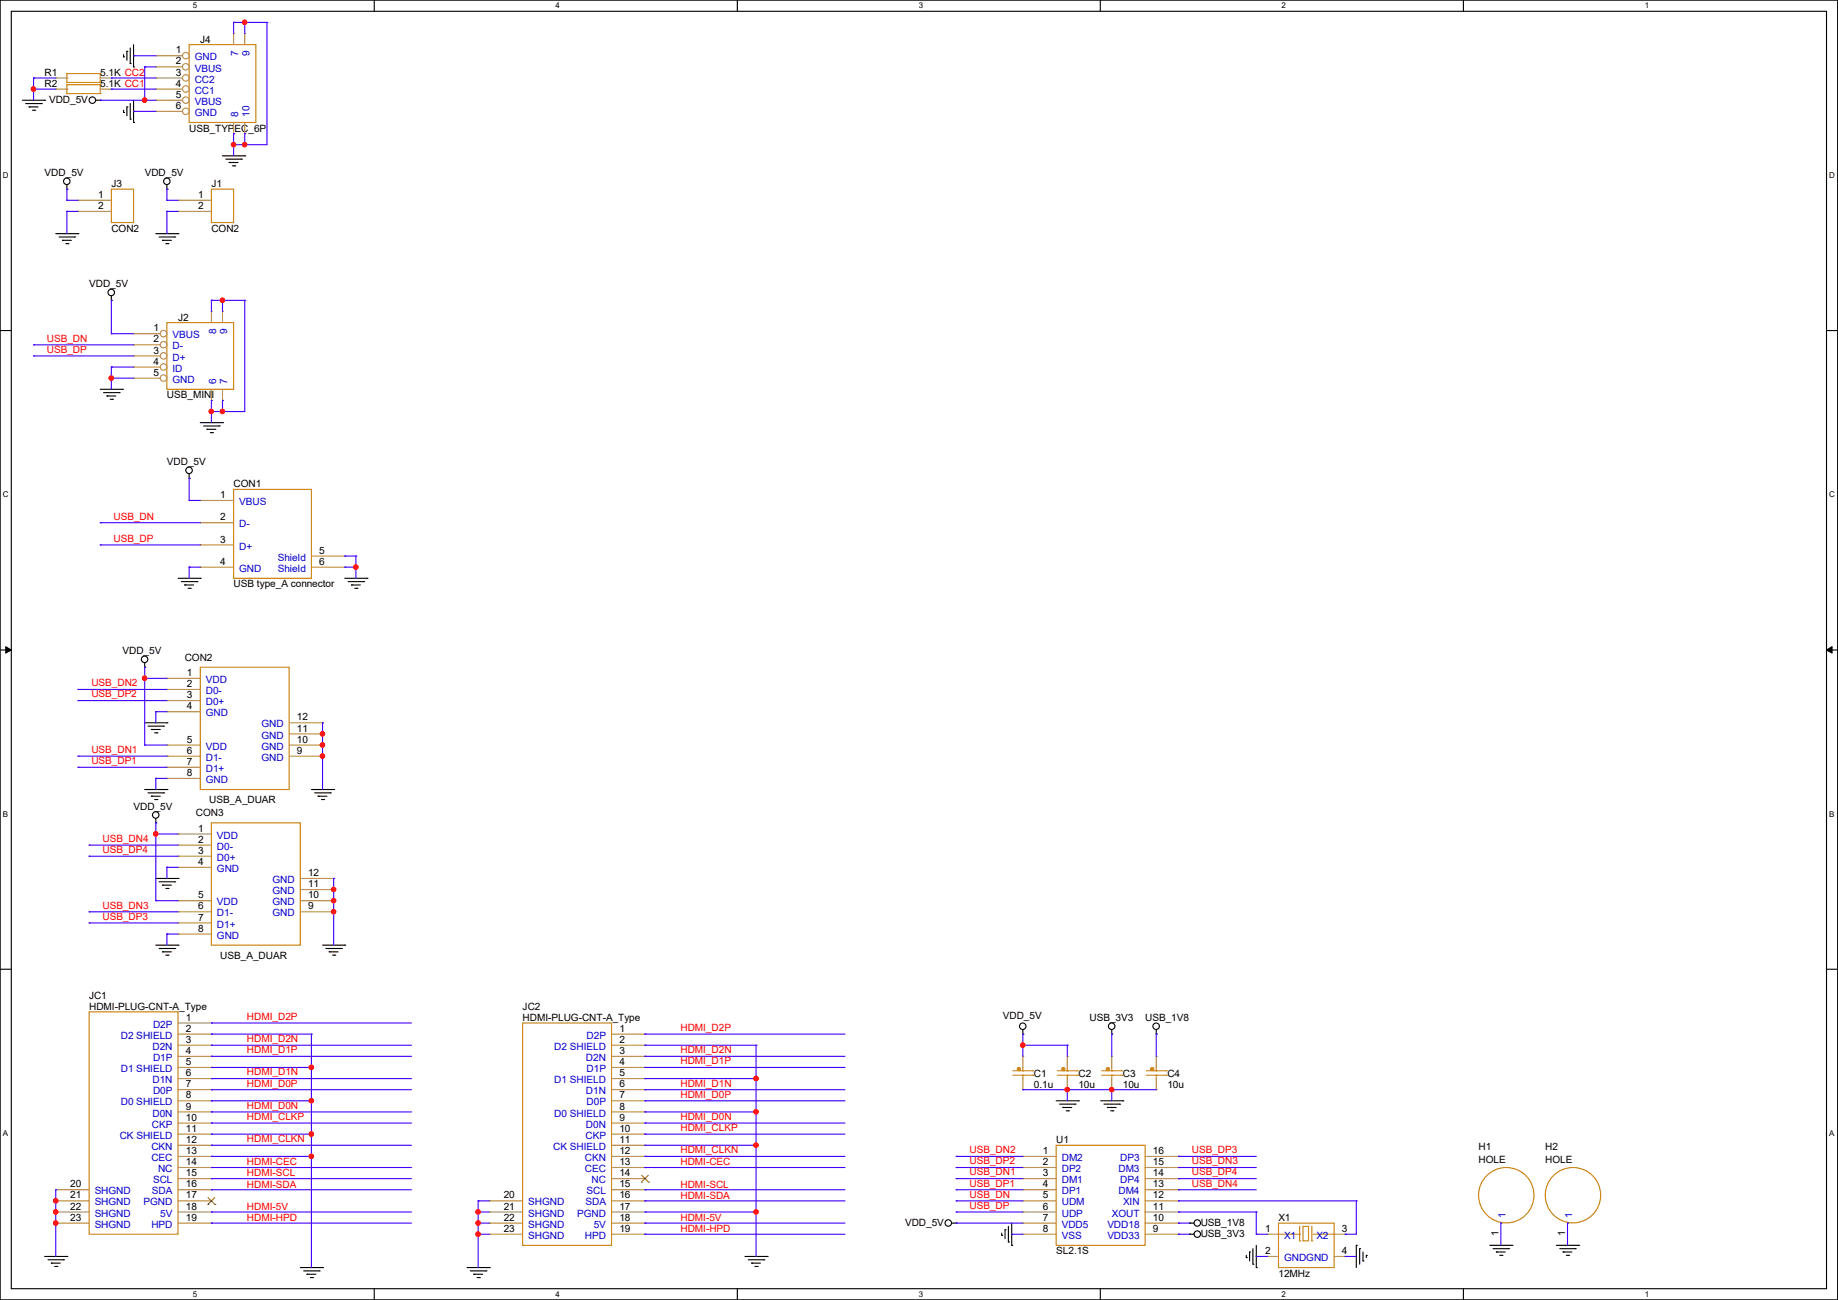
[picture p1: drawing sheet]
<svg xmlns="http://www.w3.org/2000/svg" width="420mm" height="297mm" viewBox="0 0 420 297" stroke-linecap="round" stroke-linejoin="round" font-family="sans-serif">
<path d="M0 0h419.9v297h-419.9zM2.6 2.6h414.8v291.8h-414.8z" fill="none" stroke="#000" stroke-width=".25"/>
<g fill="#fff">
<path d="M44 .3h1v2h-1z"/>
<path d="M44 294.7h1v2h-1z"/>
</g>
<path d="M85.5 0v2.6M85.5 294.4v2.6" fill="none" stroke="#000" stroke-width=".25"/>
<g fill="#fff">
<path d="M127 .3h.9v2h-.9z"/>
<path d="M127 294.7h.9v2h-.9z"/>
</g>
<path d="M168.5 0v2.6M168.5 294.4v2.6" fill="none" stroke="#000" stroke-width=".25"/>
<g fill="#fff">
<path d="M209.9 .3h1v2h-1z"/>
<path d="M209.9 294.7h1v2h-1z"/>
</g>
<path d="M251.4 0v2.6M251.4 294.4v2.6" fill="none" stroke="#000" stroke-width=".25"/>
<g fill="#fff">
<path d="M292.9 .3h.9v2h-.9z"/>
<path d="M292.9 294.7h.9v2h-.9z"/>
</g>
<path d="M334.4 0v2.6M334.4 294.4v2.6" fill="none" stroke="#000" stroke-width=".25"/>
<g fill="#fff">
<path d="M375.8 .3h1v2h-1z"/>
<path d="M375.8 294.7h1v2h-1z"/>
<path d="M.7 39h1.2v2h-1.2z"/>
<path d="M418 39h1.3v2h-1.3z"/>
<path d="M.7 112h1.2v2h-1.2z"/>
<path d="M418 112h1.3v2h-1.3z"/>
</g>
<path d="M0 75.5h2.6M417.4 75.5h2.5" fill="none" stroke="#000" stroke-width=".25"/>
<g fill="#fff">
<path d="M.7 185h1.2v1.9h-1.2z"/>
<path d="M418 185h1.2v1.9h-1.2z"/>
</g>
<path d="M0 148.5h2.6M417.4 148.5h2.5" fill="none" stroke="#000" stroke-width=".25"/>
<path d="M1.3 147.7l1.3 .8-1.3 .7zM417.4 148.5l1.2-.8v1.5z" fill="#000" stroke="#000" stroke-width=".23"/>
<g fill="#fff">
<path d="M.7 257.9h1.2v2h-1.2z"/>
<path d="M418 257.9h1.2v2h-1.2z"/>
</g>
<g fill="none" stroke="#000" stroke-width=".25">
<path d="M28.2 13h.1M28.2 12.5v.5M29 11.7h.1M29 11.7v2.1M29.8 14.5h.1M29.8 11v3.5M30.5 15.3h.1M30.5 10.2v5.1M5.1 22.9h5.1M5.9 23.7h3.5M6.6 24.4h.1M6.6 24.4h2.1"/>
<path d="M7.4 25.2h.5M7.9 25.2h.1M9.4 23.7h.1M10.2 22.9h.1M21.9 22.9h1M22.9 22.9h.1M28.2 25.7h.1M28.2 25.2v.5M29 24.4h.1M29 24.4v2.1M29.8 27.2h.1M29.8 23.7v3.5"/>
<path d="M30.5 28h.1M30.5 22.9v5.1M50.8 35.6h5.1M51.6 36.4h3.6M52.4 37.1h.1M52.4 37.1h2M53.1 37.9h.5M53.6 37.9h.1M55.2 36.4h.1M55.9 35.6h.1M12.7 53.4h5.1M13.5 54.1h3.6"/>
<path d="M14.3 54.9h.1M14.3 54.9h2M15 55.7h.5M15.3 43.2h.1M15.3 42.2v1M15.5 55.7h.1M17.1 54.1h.1M17.8 53.4h.1M35.6 53.4h5.1M36.4 54.1h3.5M37.1 54.9h.1M37.1 54.9h2.1"/>
<path d="M37.9 55.7h.5M38.1 43.2h.1M38.1 42.2v1M38.4 55.7h.1M39.9 54.1h.1M40.7 53.4h.1M25.4 68.6h.1M25.4 67.6v1M22.9 88.9h5.1M23.7 89.7h3.5M24.4 90.5h.1M24.4 90.5h2.1"/>
<path d="M25.2 91.2h.5M25.7 91.2h.1M27.2 89.7h.1M28 88.9h.1M45.8 96.6h5M46.5 97.3h3.6M47.3 98.1h.1M47.3 98.1h2M48 98.8h.6M48.6 98.8h.1M50.1 97.3h.1M50.8 96.6h.1"/>
<path d="M43.2 109.3h.1M43.2 108.2v1.1M40.7 132.1h5.1M41.4 132.9h3.6M42.2 133.6h.1M42.2 133.6h2M43 134.4h.5M43.5 134.4h.1M45 132.9h.1M45.8 132.1h.1M78.8 132.1h5.1M79.5 132.9h3.6"/>
<path d="M80.3 133.6h.1M80.3 133.6h2M81.1 134.4h.5M81.6 134.4h.1M83.1 132.9h.1M83.9 132.1h.1M33.1 152.4h.1M33.1 151.4v1M33.1 165.1h5M33.8 165.9h3.6M34.6 166.7h.1M34.6 166.7h2"/>
<path d="M35.3 167.4h.6M35.9 167.4h.1M37.4 165.9h.1M38.1 165.1h.1M33.1 180.4h5M33.8 181.1h3.6M34.6 181.9h.1M34.6 181.9h2M35.3 182.7h.6M35.6 188h.1M35.6 187v1M35.9 182.7h.1"/>
<path d="M37.4 181.1h.1M38.1 180.4h.1M71.2 180.4h5M71.9 181.1h3.6M72.7 181.9h.1M72.7 181.9h2M73.4 182.7h.6M74 182.7h.1M75.5 181.1h.1M76.2 180.4h.1M35.6 215.9h5.1M35.6 200.7h5.1"/>
<path d="M36.4 216.7h3.5M36.4 201.5h3.5M37.1 217.5h.1M37.1 202.2h.1M37.1 217.5h2.1M37.1 202.2h2.1M37.9 218.2h.5M37.9 203h.5M38.4 218.2h.1M38.4 203h.1M39.9 216.7h.1M39.9 201.5h.1"/>
<path d="M40.7 215.9h.1M40.7 200.7h.1M73.7 215.9h5.1M74.5 216.7h3.5M75.2 217.5h.1M75.2 217.5h2.1M76 218.2h.5M76.5 218.2h.1M78 216.7h.1M78.8 215.9h.1M0 221.4h2.6M233.7 236.3h.1"/>
<path d="M233.7 235.2v1.1M254 236.3h.1M254 235.2v1.1M264.2 236.3h.1M264.2 235.2v1.1M417.4 221.4h2.5M241.3 251.5h5.1M242.1 252.3h3.6M242.9 253h.1M242.9 253h2M243.6 253.8h.5M244.1 253.8h.1"/>
<path d="M245.7 252.3h.1M246.4 251.5h.1M251.5 251.5h5.1M252.3 252.3h3.5M253 253h.1M253 253h2.1M253.8 253.8h.5M254.3 253.8h.1M255.8 252.3h.1M256.6 251.5h.1M217.5 279.4h1M218.5 279.4h.1"/>
<path d="M231.2 279.4v5.1M271.8 279.4h.1M271.8 279.4h1M10.2 287.1h5.1M11 287.8h3.5M11.7 288.6h.1M11.7 288.6h2.1M12.5 289.3h.5M13 289.3h.1M14.5 287.8h.1M15.3 287.1h.1M68.6 289.6h5.1"/>
<path d="M69.4 290.4h3.5M70.1 291.1h.1M70.1 291.1h2.1M70.9 291.9h.5M71.4 291.9h.1M72.9 290.4h.1M73.7 289.6h.1M106.7 289.6h5.1M107.5 290.4h3.5M108.2 291.1h.1M108.2 291.1h2.1M109 291.9h.5"/>
<path d="M109.5 291.9h.1M111 290.4h.1M111.8 289.6h.1M170.2 287.1h5.1M171 287.8h3.5M171.7 288.6h.1M171.7 288.6h2.1M172.5 289.3h.5M173 289.3h.1M174.5 287.8h.1M175.3 287.1h.1M228.9 282.2h.1"/>
<path d="M228.9 281.7v.5M229.7 281h.1M229.7 281v2M230.4 283.8h.1M230.4 280.2v3.6M231.2 284.5h.1M271.8 282h.1M271.8 282h1M284.8 287.3h.1M284.8 286.8v.5M285.5 286h.1M285.5 286v2.1"/>
<path d="M286.3 288.8h.1M286.3 285.3v3.5M287.1 289.6h.1M287.1 284.5v5.1M309.9 284.5h.1M309.9 284.5v5.1M310.7 285.3h.1M310.7 285.3v3.5M311.4 288.1h.1M311.4 286v2.1M312.2 286.8h.1M312.2 286.8v.5"/>
<path d="M340.4 284.5h5.1M341.2 285.3h3.5M341.9 286h.1M341.9 286h2.1M342.7 286.8h.5M343.2 286.8h.1M344.7 285.3h.1M345.5 284.5h.1M355.6 284.5h5.1M356.4 285.3h3.6M357.2 286h.1M357.2 286h2"/>
<path d="M357.9 286.8h.5M358.4 286.8h.1M360 285.3h.1M360.7 284.5h.1"/>
<circle cx="21.1" cy="22.9" r=".74"/>
<circle cx="15.3" cy="41.4" r=".74"/>
<circle cx="38.1" cy="41.4" r=".74"/>
<circle cx="25.4" cy="66.8" r=".74"/>
<circle cx="43.2" cy="107.5" r=".74"/>
<circle cx="33" cy="150.6" r=".74"/>
<circle cx="35.6" cy="186.2" r=".74"/>
<circle cx="233.7" cy="234.5" r=".74"/>
<circle cx="254" cy="234.5" r=".74"/>
<circle cx="264.2" cy="234.5" r=".74"/>
<circle cx="216.7" cy="279.4" r=".74"/>
<circle cx="273.6" cy="279.4" r=".74"/>
<circle cx="273.6" cy="282" r=".74"/>
</g>
<g fill="none" stroke="#cc8006" stroke-width=".25">
<path d="M15.3 16.8h.1M15.3 18.8h.1M15.3 17.8h.1M15.3 16.8v2M15.3 16.8h7.6M15.3 18.8h7.6M22.9 16.8h.1M22.9 18.8h.1M22.9 16.8v2M38.1 73.7h15.3v15.2h-15.3zM53.4 111.8h17.8v20.3h-17.8zM45.8 152.4h20.3v28h-20.3z"/>
<path d="M119.4 233.7h20.3v50.8h-20.3z"/>
</g>
<g fill="none" stroke="#a84" stroke-width=".25">
<path d="M12.7 17.8h.1M12.7 17.8h2.6M22.9 17.8h2.5M25.4 17.8h.1M45.8 114.3h.1M45.8 119.4h.1M45.8 114.3h7.6M45.8 119.4h7.6M45.8 124.5h.1M45.8 129.6h.1M45.8 124.5h7.6M45.8 129.6h7.6"/>
<path d="M71.2 129.6h7.6M71.2 127h7.6M78.8 127h.1M78.8 129.6h.1M38.1 155h.1M38.1 157.5h.1M38.1 155h7.7M38.1 157.5h7.7M38.1 160.1h.1M38.1 162.6h.1M38.1 170.2h.1M38.1 172.8h.1"/>
<path d="M38.1 175.3h.1M38.1 177.8h.1M38.1 160.1h7.7M38.1 162.6h7.7M38.1 170.2h7.7M38.1 172.8h7.7M38.1 175.3h7.7M38.1 177.8h7.7M66.1 170.2h7.6M66.1 172.8h7.6M66.1 167.7h7.6M66.1 165.1h7.6"/>
<path d="M73.7 172.8h.1M73.7 170.2h.1M73.7 167.7h.1M73.7 165.1h.1M139.7 236.3h7.7M139.7 238.8h7.7M147.4 236.3h.1M147.4 238.8h.1M139.7 241.3h7.7M139.7 243.9h7.7M139.7 249h7.7M139.7 246.4h7.7"/>
<path d="M139.7 251.5h7.7M139.7 254h7.7M139.7 256.6h7.7M139.7 259.1h7.7M147.4 241.3h.1M147.4 243.9h.1M147.4 249h.1M147.4 246.4h.1M147.4 251.5h.1M147.4 254h.1M147.4 256.6h.1M147.4 259.1h.1"/>
<path d="M111.8 279.4h.1M111.8 276.9h.1M111.8 274.4h.1M111.8 274.4h7.6M111.8 276.9h7.6M111.8 279.4h7.6M139.7 261.7h7.7M139.7 264.2h7.7M139.7 266.7h7.7M139.7 269.3h7.7M139.7 271.8h7.7M139.7 274.4h7.7"/>
<path d="M139.7 276.9h7.7M139.7 279.4h7.7M147.4 261.7h.1M147.4 264.2h.1M147.4 266.7h.1M147.4 269.3h.1M147.4 271.8h.1M147.4 274.4h.1M147.4 276.9h.1M147.4 279.4h.1M111.8 282h.1M111.8 282h7.6"/>
<path d="M139.7 282h7.7M147.4 282h.1"/>
</g>
<path d="M146.6 270.1h.1M146.6 268.5l1.6 1.6M148.1 268.5l-1.5 1.6M148.2 270.1h.1" fill="none" stroke="#804000" stroke-width=".23"/>
<circle cx="37.4" cy="76.2" r=".74" fill="#fff" stroke="#a84" stroke-width=".25"/>
<path d="M30.5 76.2h.1M30.5 76.2h6.1" fill="none" stroke="#a84" stroke-width=".25"/>
<circle cx="37.4" cy="78.8" r=".74" fill="#fff" stroke="#a84" stroke-width=".25"/>
<path d="M30.5 78.8h.1M30.5 78.8h6.1" fill="none" stroke="#a84" stroke-width=".25"/>
<circle cx="37.4" cy="81.3" r=".74" fill="#fff" stroke="#a84" stroke-width=".25"/>
<path d="M30.5 81.3h.1M30.5 81.3h6.1" fill="none" stroke="#a84" stroke-width=".25"/>
<circle cx="37.4" cy="83.8" r=".74" fill="#fff" stroke="#a84" stroke-width=".25"/>
<path d="M50.8 71.2h.1M50.8 71.2v2.5M30.5 83.9h.1M30.5 83.9h6.1M50.8 91.5h.1M50.8 88.9v2.6" fill="none" stroke="#a84" stroke-width=".25"/>
<circle cx="37.4" cy="86.4" r=".74" fill="#fff" stroke="#a84" stroke-width=".25"/>
<g fill="none" stroke="#a84" stroke-width=".25">
<path d="M12.7 20.4h.1M12.7 20.4h2.6M22.9 20.4h2.5M25.4 20.4h.1M48.3 71.2h.1M48.3 71.2v2.5M30.5 86.4h.1M30.5 86.4h6.1M48.3 91.5h.1M48.3 88.9v2.6M254 241.3h.1M254 249h.1"/>
<path d="M254 241.3v2.6M254 246.4v2.6M264.2 241.3h.1M264.2 249h.1M264.2 241.3v2.6M264.2 246.4v2.6"/>
</g>
<g fill="none" stroke="#cc8006" stroke-width=".25">
<path d="M15.3 19.3h.1M15.3 19.3v2.1M15.3 19.3h7.6M22.9 19.3h.1M22.9 19.3v2.1M43.2 10.2h15.3v17.8h-15.3zM15.3 21.4h.1M15.3 20.4h.1M15.3 21.4h7.6M22.9 21.4h.1M251.8 245.7h4.5M251.8 244.6h4.5"/>
<path d="M254 245.7h.1M254 244.6h.1M254 243.9v.7M254 245.7v.7M256.3 245.7h.1M256.3 244.6h.1M261.9 245.7h4.6M261.9 244.6h4.6M264.2 245.7h.1M264.2 244.6h.1M264.2 243.9v.7M264.2 245.7v.7"/>
<path d="M266.5 245.7h.1M266.5 244.6h.1"/>
</g>
<g fill="#cc8006" stroke="#cc8006" stroke-width=".25">
<circle cx="263.3" cy="244.2" r=".36"/>
<circle cx="253.1" cy="244.2" r=".36"/>
</g>
<circle cx="42.4" cy="12.7" r=".74" fill="#fff" stroke="#a84" stroke-width=".25"/>
<path d="M35.6 12.7h.1M35.6 12.7h6.1" fill="none" stroke="#a84" stroke-width=".25"/>
<circle cx="42.4" cy="15.3" r=".74" fill="#fff" stroke="#a84" stroke-width=".25"/>
<path d="M35.6 15.3h.1M35.6 15.3h6.1" fill="none" stroke="#a84" stroke-width=".25"/>
<circle cx="42.4" cy="17.8" r=".74" fill="#fff" stroke="#a84" stroke-width=".25"/>
<path d="M35.6 17.8h.1M35.6 17.8h6.1" fill="none" stroke="#a84" stroke-width=".25"/>
<circle cx="42.4" cy="20.3" r=".74" fill="#fff" stroke="#a84" stroke-width=".25"/>
<path d="M55.9 7.7h.1M55.9 7.7v2.5M35.6 20.4h.1M35.6 20.4h6.1M55.9 30.5h.1M55.9 28v2.5" fill="none" stroke="#a84" stroke-width=".25"/>
<circle cx="42.4" cy="22.9" r=".74" fill="#fff" stroke="#a84" stroke-width=".25"/>
<path d="M53.4 7.7h.1M53.4 7.7v2.5M35.6 22.9h.1M35.6 22.9h6.1M53.4 30.5h.1M53.4 28v2.5" fill="none" stroke="#a84" stroke-width=".25"/>
<circle cx="42.4" cy="25.4" r=".74" fill="#fff" stroke="#a84" stroke-width=".25"/>
<g fill="none" stroke="#a84" stroke-width=".25">
<path d="M35.6 25.4h.1M35.6 25.4h6.1M17.8 45.8h.1M17.8 48.3h.1M17.8 45.8h7.6M17.8 48.3h7.6M40.7 45.8h.1M40.7 48.3h.1M40.7 45.8h7.6M40.7 48.3h7.6M40.7 190.5h.1M40.7 193.1h.1"/>
<path d="M40.7 195.6h.1M40.7 198.2h.1M40.7 190.5h7.6M40.7 193.1h7.6M40.7 195.6h7.6M40.7 198.2h7.6M40.7 205.8h.1M40.7 208.3h.1M40.7 210.9h.1M40.7 213.4h.1M40.7 205.8h7.6M40.7 208.3h7.6"/>
<path d="M40.7 210.9h7.6M40.7 213.4h7.6M68.6 205.8h7.6M68.6 208.3h7.6M68.6 203.2h7.6M68.6 200.7h7.6M76.2 208.3h.1M76.2 205.8h.1M76.2 203.2h.1M76.2 200.7h.1M40.7 233.7h7.6M40.7 238.8h7.6"/>
<path d="M40.7 236.3h7.6M48.3 233.7h.1M48.3 238.8h.1M48.3 236.3h.1M40.7 241.3h7.6M40.7 246.4h7.6M40.7 243.9h7.6M40.7 249h7.6M40.7 251.5h7.6M40.7 254h7.6M40.7 256.6h7.6M40.7 259.1h7.6"/>
<path d="M48.3 241.3h.1M48.3 246.4h.1M48.3 243.9h.1M48.3 249h.1M48.3 251.5h.1M48.3 254h.1M48.3 256.6h.1M48.3 259.1h.1M233.7 241.3h.1M233.7 249h.1M233.7 241.3v2.6M233.7 246.4v2.6"/>
<path d="M243.9 241.3h.1M243.9 249h.1M243.9 241.3v2.6M243.9 246.4v2.6M12.7 279.4h.1M12.7 276.9h.1M12.7 274.4h.1M12.7 271.8h.1M12.7 271.8h7.7M12.7 274.4h7.7M12.7 276.9h7.7M12.7 279.4h7.7"/>
<path d="M40.7 264.2h7.6M40.7 266.7h7.6M40.7 269.3h7.6M40.7 271.8h7.6M40.7 274.4h7.6M40.7 276.9h7.6M40.7 279.4h7.6M40.7 261.7h7.6M48.3 261.7h.1M48.3 264.2h.1M48.3 266.7h.1M48.3 269.3h.1"/>
<path d="M48.3 271.8h.1M48.3 274.4h.1M48.3 276.9h.1M48.3 279.4h.1M233.7 264.2h.1M233.7 266.7h.1M233.7 269.3h.1M233.7 271.8h.1M233.7 274.4h.1M233.7 276.9h.1M233.7 279.4h.1M233.7 264.2h7.6"/>
<path d="M233.7 266.7h7.6M233.7 269.3h7.6M233.7 271.8h7.6M233.7 274.4h7.6M233.7 276.9h7.6M233.7 279.4h7.6M261.7 264.2h7.6M261.7 266.7h7.6M261.7 269.3h7.6M261.7 271.8h7.6M261.7 274.4h7.6M261.7 276.9h7.6"/>
<path d="M261.7 279.4h7.6M269.3 279.4h.1M269.3 276.9h.1M269.3 274.4h.1M269.3 271.8h.1M269.3 269.3h.1M269.3 266.7h.1M269.3 264.2h.1M342.9 279.4h.1M358.2 279.4h.1M233.7 282h.1M233.7 282h7.6"/>
<path d="M261.7 282h7.6M269.3 282h.1M289.6 287.1h.1M289.6 282h.1M289.6 282h2.5M289.6 287.1h2.5M304.8 282h2.6M304.8 287.1h2.6M307.4 282h.1M307.4 287.1h.1"/>
</g>
<g fill="none" stroke="#cc8006" stroke-width=".25">
<path d="M25.4 43.2h5.1v7.6h-5.1zM48.3 43.2h5.1v7.6h-5.1zM48.3 188h20.3v27.9h-20.3zM20.4 231.2h20.3v50.8h-20.3zM231.4 245.7h4.6M231.4 244.6h4.6M233.7 245.7h.1M233.7 244.6h.1M233.7 243.9v.7M233.7 245.7v.7M236 245.7h.1M236 244.6h.1"/>
<path d="M241.6 245.7h4.6M241.6 244.6h4.6M243.9 245.7h.1M243.9 244.6h.1M243.9 243.9v.7M243.9 245.7v.7M246.2 245.7h.1M246.2 244.6h.1M241.3 261.7h20.4v22.8h-20.4zM292.1 279.4h12.7v10.2h-12.7zM292.1 282h4.9M297 283.5h.1"/>
<path d="M297 282h.1M297 280.2v3.3M297.7 280.2h1.3v3.3h-1.3zM299.8 283.5h.1M299.8 280.2v3.3M300 282h4.8M304.8 282h.1"/>
<circle cx="344.2" cy="273.1" r="6.3"/>
<circle cx="359.4" cy="273.1" r="6.3"/>
</g>
<g fill="#cc8006" stroke="#cc8006" stroke-width=".25">
<circle cx="243" cy="244.2" r=".36"/>
<circle cx="232.8" cy="244.2" r=".36"/>
</g>
<path d="M47.5 275.2h.1M47.5 273.6l1.6 1.6M49.1 273.6l-1.6 1.6M49.1 275.2h.1" fill="none" stroke="#804000" stroke-width=".23"/>
<g fill="none" stroke="#4200ff" stroke-width=".25">
<path d="M7.7 17.8h.1M7.7 17.8h5M7.7 17.8v5.1M25.4 17.8h.1M25.4 17.8h10.2M30.5 12.7h.1M30.5 12.7h5.1M33.1 15.3h.1M33.1 15.3h2.5M33.1 15.3v7.6M53.4 5.1h.1M53.4 5.1v2.6"/>
<path d="M53.4 5.1h7.6M55.9 5.1h.1M55.9 5.1v2.6M61 5.1h.1M61 5.1v28h-7.6M7.7 20.4h.1M7.7 20.4h5M22.9 22.9h.1M22.9 22.9h12.7M25.4 20.4h.1M25.4 20.4h10.2M30.5 25.4h.1"/>
<path d="M30.5 25.4h5.1M33.1 22.9h.1M53.4 30.5h.1M53.4 33.1h.1M53.4 30.5v5.1M55.9 30.5h.1M55.9 33.1h.1M55.9 30.5v2.6M15.3 43.2h.1M15.3 45.8h.1M15.3 48.3h.1M15.3 43.2v2.6"/>
<path d="M15.3 48.3v5.1M15.3 45.8h2.5M15.3 48.3h2.5M38.1 43.2h.1M38.1 45.8h.1M38.1 48.3h.1M38.1 45.8h2.6M38.1 48.3h2.6M38.1 43.2v2.6M38.1 48.3v5.1M7.7 78.8h.1M7.7 78.8h22.8"/>
<path d="M25.4 68.6h.1M25.4 76.2h.1M25.4 68.6v7.6M25.4 76.2h5.1M48.3 68.6h.1M48.3 68.6v2.6M48.3 68.6h7.6M50.8 68.6h.1M50.8 68.6v2.6M55.9 68.6h.1M55.9 68.6v25.4h-7.6M7.7 81.3h.1"/>
<path d="M7.7 81.3h22.8M25.4 86.4h.1M25.4 83.9h.1M25.4 83.9v5M25.4 86.4h5.1M25.4 83.9h5.1M48.3 91.5h.1M48.3 94h.1M48.3 91.5v5.1M50.8 91.5h.1M50.8 94h.1M50.8 91.5v2.5"/>
<path d="M22.9 119.4h.1M22.9 119.4h22.9M43.2 109.3h.1M43.2 114.3h.1M43.2 109.3v5M43.2 114.3h2.6M22.9 124.5h.1M22.9 124.5h22.9M43.2 129.6h.1M43.2 129.6v2.5M43.2 129.6h2.6M78.8 127h.1"/>
<path d="M78.8 129.6h.1M78.8 129.6h2.5M78.8 127h2.5M81.3 127h.1M81.3 129.6h.1M81.3 127v5.1M17.8 157.5h.1M17.8 157.5h20.3M33.1 152.4h.1M33.1 155h.1M33.1 152.4v17.8M33.1 155h5"/>
<path d="M17.8 160.1h.1M17.8 172.8h.1M17.8 175.3h.1M17.8 160.1h20.3M17.8 172.8h20.3M17.8 175.3h20.3M33.1 170.2h.1M33.1 170.2h5M35.6 162.6h.1M35.6 177.8h.1M35.6 162.6v2.5M35.6 177.8v2.6"/>
<path d="M35.6 162.6h2.5M35.6 177.8h2.5M73.7 165.1h.1M73.7 167.7h.1M73.7 170.2h.1M73.7 172.8h.1M73.7 165.1v15.3M20.4 193.1h.1M20.4 195.6h.1M20.4 193.1h20.3M20.4 195.6h20.3M35.6 188h.1"/>
<path d="M35.6 190.5h.1M35.6 188v17.8M35.6 190.5h5.1M38.1 198.2h.1M38.1 198.2v2.5M38.1 198.2h2.6M20.4 208.3h.1M20.4 210.9h.1M20.4 208.3h20.3M20.4 210.9h20.3M35.6 205.8h.1M35.6 205.8h5.1"/>
<path d="M38.1 213.4h.1M38.1 213.4v2.5M38.1 213.4h2.6M76.2 200.7h.1M76.2 203.2h.1M76.2 205.8h.1M76.2 208.3h.1M76.2 200.7v15.2M48.3 233.7h.1M48.3 236.3h.1M48.3 238.8h.1M48.3 233.7h45.7"/>
<path d="M48.3 236.3h22.9M48.3 238.8h45.7M71.2 236.3h.1M71.2 236.3v53.3M147.4 238.8h.1M147.4 236.3h.1M147.4 236.3h45.7M147.4 238.8h25.4M172.8 238.8h.1M172.8 238.8v48.3M233.7 236.3h.1M233.7 238.8h.1"/>
<path d="M233.7 238.8h10.2M233.7 236.3v5M243.9 238.8h.1M243.9 238.8v2.5M254 236.3h.1M254 236.3v5M264.2 236.3h.1M264.2 236.3v5M48.3 241.3h.1M48.3 243.9h.1M48.3 246.4h.1M48.3 249h.1"/>
<path d="M48.3 251.5h.1M48.3 254h.1M48.3 256.6h.1M48.3 259.1h.1M48.3 241.3h45.7M48.3 243.9h22.9M48.3 246.4h45.7M48.3 249h45.7M48.3 251.5h22.9M48.3 254h45.7M48.3 256.6h45.7M48.3 259.1h22.9"/>
<path d="M71.2 243.9h.1M71.2 251.5h.1M71.2 259.1h.1M147.4 246.4h.1M147.4 254h.1M147.4 241.3h.1M147.4 243.9h.1M147.4 249h.1M147.4 251.5h.1M147.4 256.6h.1M147.4 259.1h.1M147.4 241.3h45.7"/>
<path d="M147.4 243.9h45.7M147.4 246.4h25.4M147.4 249h45.7M147.4 251.5h45.7M147.4 254h25.4M147.4 256.6h45.7M147.4 259.1h45.7M172.8 246.4h.1M172.8 254h.1M233.7 249h.1M233.7 249h30.5M243.9 249h.1"/>
<path d="M243.9 249v2.5M254 249h.1M254 249v2.5M12.7 271.8h.1M12.7 274.4h.1M12.7 276.9h.1M12.7 279.4h.1M12.7 271.8v15.3M48.3 261.7h.1M48.3 269.3h.1M48.3 271.8h.1M48.3 276.9h.1"/>
<path d="M48.3 279.4h.1M48.3 266.7h.1M48.3 264.2h.1M48.3 261.7h45.7M48.3 269.3h45.7M48.3 271.8h45.7M48.3 276.9h45.7M48.3 279.4h45.7M48.3 266.7h45.7M48.3 264.2h22.9M71.2 264.2h.1M109.3 274.4h.1"/>
<path d="M109.3 276.9h.1M109.3 279.4h.1M109.3 276.9h2.5M109.3 279.4h2.5M109.3 274.4v15.2M109.3 274.4h2.5M147.4 261.7h.1M147.4 276.9h.1M147.4 264.2h.1M147.4 266.7h.1M147.4 271.8h.1M147.4 274.4h.1"/>
<path d="M147.4 279.4h.1M147.4 261.7h25.4M147.4 271.8h45.7M147.4 276.9h25.4M147.4 279.4h45.7M147.4 266.7h45.7M147.4 264.2h45.7M147.4 274.4h45.7M172.8 261.7h.1M172.8 276.9h.1M218.5 264.2h.1M218.5 266.7h.1"/>
<path d="M218.5 269.3h.1M218.5 271.8h.1M218.5 274.4h.1M218.5 276.9h.1M218.5 279.4h.1M218.5 269.3h15.2M218.5 271.8h15.2M218.5 276.9h15.2M218.5 279.4h15.2M218.5 266.7h15.2M218.5 264.2h15.2M218.5 274.4h15.2"/>
<path d="M269.3 274.4h.1M269.3 276.9h.1M269.3 279.4h.1M269.3 269.3h.1M269.3 271.8h.1M269.3 264.2h.1M269.3 266.7h.1M269.3 269.3h17.8M269.3 271.8h17.8M269.3 276.9h17.8M269.3 279.4h2.5M269.3 266.7h17.8"/>
<path d="M269.3 264.2h17.8M269.3 274.4h40.6M287.1 276.9h.1M287.1 276.9v5.1M309.9 274.4h.1M309.9 274.4v7.6h-2.5M342.9 279.4h.1M342.9 279.4v5.1M358.2 279.4h.1M358.2 279.4v5.1M109.3 282h.1M109.3 282h2.5"/>
<path d="M147.4 282h.1M147.4 282h45.7M231.2 282h.1M231.2 282h2.5M269.3 282h.1M269.3 282h2.5M287.1 282h.1M287.1 287.1h.1M287.1 282h2.5M287.1 287.1h2.5M307.4 282h.1M307.4 287.1h.1"/>
<path d="M307.4 287.1h2.5"/>
</g>
<g fill="#f00" stroke="#f00" stroke-width=".25">
<circle cx="12.7" cy="274.3" r=".49"/>
<circle cx="12.7" cy="276.9" r=".49"/>
<circle cx="12.7" cy="279.4" r=".49"/>
<circle cx="71.1" cy="243.9" r=".49"/>
<circle cx="71.1" cy="251.5" r=".49"/>
<circle cx="71.1" cy="259.1" r=".49"/>
<circle cx="71.1" cy="264.2" r=".49"/>
<circle cx="48.3" cy="94" r=".49"/>
<circle cx="50.8" cy="94" r=".49"/>
<circle cx="50.8" cy="68.6" r=".49"/>
<circle cx="25.4" cy="86.4" r=".49"/>
<circle cx="81.3" cy="129.6" r=".49"/>
<circle cx="76.2" cy="203.2" r=".49"/>
<circle cx="76.2" cy="208.3" r=".49"/>
<circle cx="76.2" cy="205.8" r=".49"/>
<circle cx="35.6" cy="190.5" r=".49"/>
<circle cx="172.7" cy="246.4" r=".49"/>
<circle cx="172.7" cy="254" r=".49"/>
<circle cx="172.7" cy="276.9" r=".49"/>
<circle cx="172.7" cy="261.6" r=".49"/>
<circle cx="109.2" cy="276.9" r=".49"/>
<circle cx="109.2" cy="282" r=".49"/>
<circle cx="109.2" cy="279.4" r=".49"/>
<circle cx="33" cy="22.9" r=".49"/>
<circle cx="7.6" cy="20.3" r=".49"/>
<circle cx="55.9" cy="5.1" r=".49"/>
<circle cx="55.9" cy="33" r=".49"/>
<circle cx="53.4" cy="33" r=".49"/>
<circle cx="233.7" cy="238.8" r=".49"/>
<circle cx="243.9" cy="248.9" r=".49"/>
<circle cx="254" cy="248.9" r=".49"/>
<circle cx="33" cy="155" r=".49"/>
<circle cx="73.7" cy="170.2" r=".49"/>
<circle cx="73.7" cy="167.7" r=".49"/>
<circle cx="73.7" cy="172.7" r=".49"/>
</g>
<g font-size="2.3">
<text x="45.8" y="9.7">J4</text>
<text x="10.2" y="17.4">R1</text>
<text x="22.9" y="17.4">5.1K CC2</text>
<text x="40.2" y="12.2">1</text>
<text x="40.2" y="14.7">2</text>
<text x="40.2" y="17.3">3</text>
<text x="10.2" y="19.9">R2</text>
<text x="11.2" y="23.5">VDD_5V</text>
<text x="22.9" y="19.9">5.1K CC1</text>
<text x="40.2" y="19.8">4</text>
<text x="40.2" y="22.4">5</text>
<text x="40.2" y="24.9">6</text>
<text x="43.2" y="30.1">USB_TYPEC_6P</text>
<text x="10.2" y="40.2">VDD_5V</text>
<text x="33.1" y="40.2">VDD_5V</text>
<text x="22.4" y="45.2">1</text>
<text x="22.4" y="47.8">2</text>
<text x="25.4" y="42.8">J3</text>
<text x="45.3" y="45.2">1</text>
<text x="45.3" y="47.8">2</text>
<text x="48.3" y="42.8">J1</text>
<text x="25.4" y="52.9">CON2</text>
<text x="48.3" y="52.9">CON2</text>
<text x="20.4" y="65.6">VDD_5V</text>
<text x="35.1" y="75.7">1</text>
<text x="40.7" y="73.2">J2</text>
<text x="35.1" y="78.2">2</text>
<text x="35.1" y="80.8">3</text>
<text x="35.1" y="83.3">4</text>
<text x="35.1" y="85.9">5</text>
<text x="38.1" y="91">USB_MINI</text>
<text x="38.1" y="106.3">VDD_5V</text>
<text x="50.3" y="113.8">1</text>
<text x="53.4" y="111.3">CON1</text>
<text x="50.3" y="118.9">2</text>
<text x="50.3" y="124">3</text>
<text x="50.3" y="129">4</text>
<text x="72.9" y="126.5">5</text>
<text x="72.9" y="129">6</text>
<text x="53.4" y="134.2">USB type_A connector</text>
<text x="28" y="149.4">VDD_5V</text>
<text x="42.2" y="151">CON2</text>
<text x="42.7" y="154.4">1</text>
<text x="42.7" y="157">2</text>
<text x="42.7" y="159.5">3</text>
<text x="42.7" y="162.1">4</text>
<text x="67.9" y="167.1">11</text>
<text x="67.9" y="164.6">12</text>
<text x="42.7" y="169.7">5</text>
<text x="42.7" y="172.2">6</text>
<text x="67.9" y="172.2">9</text>
<text x="67.9" y="169.7">10</text>
<text x="42.7" y="174.8">7</text>
<text x="42.7" y="177.3">8</text>
<text x="30.5" y="185">VDD_5V</text>
<text x="47.8" y="183.5">USB_A_DUAR</text>
<text x="44.7" y="186.5">CON3</text>
<text x="45.3" y="190">1</text>
<text x="45.3" y="192.5">2</text>
<text x="45.3" y="195.1">3</text>
<text x="45.3" y="197.6">4</text>
<text x="70.4" y="202.7">11</text>
<text x="70.4" y="200.2">12</text>
<text x="45.3" y="205.2">5</text>
<text x="45.3" y="207.8">6</text>
<text x="70.4" y="207.8">9</text>
<text x="70.4" y="205.2">10</text>
<text x="45.3" y="210.3">7</text>
<text x="45.3" y="212.9">8</text>
<text x="50.3" y="219">USB_A_DUAR</text>
<text x="20.4" y="228.2">JC1</text>
<text x="20.4" y="230.7">HDMI-PLUG-CNT-A_Type</text>
<text x="42.5" y="233.2">1</text>
<text x="119.4" y="230.7">JC2</text>
<text x="119.4" y="233.3">HDMI-PLUG-CNT-A_Type</text>
<text x="229.2" y="232.7">VDD_5V</text>
<text x="249" y="233.3">USB_3V3</text>
<text x="261.7" y="233.3">USB_1V8</text>
<text x="42.5" y="238.3">3</text>
<text x="42.5" y="235.7">2</text>
<text x="141.5" y="235.7">1</text>
<text x="141.5" y="238.3">2</text>
<text x="42.5" y="240.8">4</text>
<text x="42.5" y="245.9">6</text>
<text x="42.5" y="243.3">5</text>
<text x="141.5" y="240.8">3</text>
<text x="141.5" y="243.3">4</text>
<text x="141.5" y="245.9">5</text>
<text x="236.3" y="246">C1</text>
<text x="246.4" y="246">C2</text>
<text x="256.6" y="246">C3</text>
<text x="266.7" y="246">C4</text>
<text x="42.5" y="248.4">7</text>
<text x="42.5" y="251">8</text>
<text x="141.5" y="248.4">6</text>
<text x="141.5" y="251">7</text>
<text x="236.3" y="248.5">0.1u</text>
<text x="246.4" y="248.5">10u</text>
<text x="256.6" y="248.5">10u</text>
<text x="266.7" y="248.5">10u</text>
<text x="42.5" y="253.5">9</text>
<text x="42.5" y="256">10</text>
<text x="141.5" y="253.5">8</text>
<text x="141.5" y="256">9</text>
<text x="42.5" y="258.6">11</text>
<text x="42.5" y="261.1">12</text>
<text x="42.5" y="263.7">13</text>
<text x="141.5" y="258.6">10</text>
<text x="141.5" y="261.1">11</text>
<text x="141.5" y="263.7">12</text>
<text x="238.3" y="263.7">1</text>
<text x="241.3" y="261.2">U1</text>
<text x="263.4" y="263.7">16</text>
<text x="337.9" y="262.7">H1</text>
<text x="353.1" y="262.7">H2</text>
<text x="42.5" y="266.2">14</text>
<text x="42.5" y="268.7">15</text>
<text x="141.5" y="266.2">13</text>
<text x="141.5" y="268.7">14</text>
<text x="238.3" y="266.2">2</text>
<text x="238.3" y="268.7">3</text>
<text x="263.4" y="268.7">14</text>
<text x="263.4" y="266.2">15</text>
<text x="337.9" y="265.8">HOLE</text>
<text x="353.1" y="265.8">HOLE</text>
<text x="16" y="273.8">21</text>
<text x="16" y="271.3">20</text>
<text x="42.5" y="271.3">16</text>
<text x="42.5" y="273.8">17</text>
<text x="115.1" y="273.8">20</text>
<text x="141.5" y="271.3">15</text>
<text x="141.5" y="273.8">16</text>
<text x="238.3" y="271.3">4</text>
<text x="238.3" y="273.8">5</text>
<text x="263.4" y="273.8">12</text>
<text x="263.4" y="271.3">13</text>
<text x="16" y="278.9">23</text>
<text x="16" y="276.3">22</text>
<text x="42.5" y="276.3">18</text>
<text x="42.5" y="278.9">19</text>
<text x="115.1" y="281.4">23</text>
<text x="115.1" y="278.9">22</text>
<text x="115.1" y="276.3">21</text>
<text x="141.5" y="276.3">17</text>
<text x="141.5" y="278.9">18</text>
<text x="141.5" y="281.4">19</text>
<text x="206.8" y="280">VDD_5V</text>
<text x="238.3" y="276.3">6</text>
<text x="238.3" y="278.9">7</text>
<text x="238.3" y="281.4">8</text>
<text x="263.4" y="281.4">9</text>
<text x="263.4" y="278.9">10</text>
<text x="263.4" y="276.3">11</text>
<text x="274.4" y="280">USB_1V8</text>
<text x="289.1" y="281.4">1</text>
<text x="292.1" y="279">X1</text>
<text x="306.6" y="281.4">3</text>
<text x="241.3" y="286.6">SL2.1S</text>
<text x="274.4" y="282.5">USB_3V3</text>
<text x="289.1" y="286.5">2</text>
<text x="306.6" y="286.5">4</text>
<text x="342.4" y="282.5" transform="rotate(-90 342.4 282.5)">1</text>
<text x="357.6" y="282.5" transform="rotate(-90 357.6 282.5)">1</text>
<text x="292.1" y="291.7">12MHz</text>
</g>
<g font-size="2.3" fill="#00c">
<text x="44.5" y="13.8">GND</text>
<text x="44.5" y="16.3">VBUS</text>
<text x="54.4" y="12.7" transform="rotate(-90 54.4 12.7)">7</text>
<text x="57" y="12.7" transform="rotate(-90 57 12.7)">9</text>
<text x="44.5" y="18.9">CC2</text>
<text x="44.5" y="21.4">CC1</text>
<text x="44.5" y="24">VBUS</text>
<text x="44.5" y="26.5">GND</text>
<text x="54.4" y="26.7" transform="rotate(-90 54.4 26.7)">8</text>
<text x="57" y="26.7" transform="rotate(-90 57 26.7)">10</text>
<text x="39.4" y="77.3">VBUS</text>
<text x="49.4" y="76.2" transform="rotate(-90 49.4 76.2)">8</text>
<text x="51.9" y="76.2" transform="rotate(-90 51.9 76.2)">9</text>
<text x="39.4" y="79.8">D-</text>
<text x="39.4" y="82.4">D+</text>
<text x="39.4" y="84.9">ID</text>
<text x="39.4" y="87.5">GND</text>
<text x="49.4" y="87.7" transform="rotate(-90 49.4 87.7)">6</text>
<text x="51.9" y="87.7" transform="rotate(-90 51.9 87.7)">7</text>
<text x="54.7" y="115.4">VBUS</text>
<text x="54.7" y="120.5">D-</text>
<text x="54.7" y="125.6">D+</text>
<text x="54.7" y="130.6">GND</text>
<text x="63.5" y="128.1">Shield</text>
<text x="63.5" y="130.6">Shield</text>
<text x="47" y="156">VDD</text>
<text x="47" y="158.6">D0-</text>
<text x="47" y="161.1">D0+</text>
<text x="47" y="163.7">GND</text>
<text x="59.7" y="166.2">GND</text>
<text x="47" y="171.3">VDD</text>
<text x="47" y="173.8">D1-</text>
<text x="59.7" y="173.8">GND</text>
<text x="59.7" y="171.3">GND</text>
<text x="59.7" y="168.7">GND</text>
<text x="47" y="176.4">D1+</text>
<text x="47" y="178.9">GND</text>
<text x="49.6" y="191.6">VDD</text>
<text x="49.6" y="194.1">D0-</text>
<text x="49.6" y="196.7">D0+</text>
<text x="49.6" y="199.2">GND</text>
<text x="62.3" y="201.8">GND</text>
<text x="49.6" y="206.8">VDD</text>
<text x="49.6" y="209.4">D1-</text>
<text x="62.3" y="209.4">GND</text>
<text x="62.3" y="206.8">GND</text>
<text x="62.3" y="204.3">GND</text>
<text x="49.6" y="211.9">D1+</text>
<text x="49.6" y="214.5">GND</text>
<text x="27.6" y="237.3">D2 SHIELD</text>
<text x="34.8" y="239.9">D2N</text>
<text x="35" y="234.8">D2P</text>
<text x="126.7" y="239.9">D2 SHIELD</text>
<text x="134" y="237.3">D2P</text>
<text x="27.6" y="244.9">D1 SHIELD</text>
<text x="35" y="242.4">D1P</text>
<text x="133.9" y="242.4">D2N</text>
<text x="134" y="244.9">D1P</text>
<text x="34.8" y="247.5">D1N</text>
<text x="35" y="250">D0P</text>
<text x="126.7" y="247.5">D1 SHIELD</text>
<text x="133.9" y="250">D1N</text>
<text x="27.6" y="252.6">D0 SHIELD</text>
<text x="34.7" y="257.6">CKP</text>
<text x="34.8" y="255.1">D0N</text>
<text x="126.7" y="255.1">D0 SHIELD</text>
<text x="133.9" y="257.6">D0N</text>
<text x="134" y="252.6">D0P</text>
<text x="27.3" y="260.2">CK SHIELD</text>
<text x="34.6" y="262.7">CKN</text>
<text x="126.4" y="262.7">CK SHIELD</text>
<text x="133.8" y="260.2">CKP</text>
<text x="34.6" y="265.3">CEC</text>
<text x="36.1" y="267.8">NC</text>
<text x="133.6" y="265.3">CKN</text>
<text x="133.6" y="267.8">CEC</text>
<text x="242.6" y="265.3">DM2</text>
<text x="242.6" y="267.8">DP2</text>
<text x="255.6" y="267.8">DM3</text>
<text x="256" y="265.3">DP3</text>
<text x="21.6" y="275.4">SHGND</text>
<text x="21.6" y="272.9">SHGND</text>
<text x="32.8" y="275.4">PGND</text>
<text x="34.7" y="272.9">SDA</text>
<text x="35" y="270.3">SCL</text>
<text x="120.7" y="275.4">SHGND</text>
<text x="133.8" y="275.4">SDA</text>
<text x="134" y="272.9">SCL</text>
<text x="135.2" y="270.3">NC</text>
<text x="242.6" y="270.3">DM1</text>
<text x="242.6" y="272.9">DP1</text>
<text x="242.6" y="275.4">UDM</text>
<text x="255.6" y="272.9">DM4</text>
<text x="256" y="270.3">DP4</text>
<text x="256.6" y="275.4">XIN</text>
<text x="21.6" y="280.5">SHGND</text>
<text x="21.6" y="278">SHGND</text>
<text x="34.6" y="280.5">HPD</text>
<text x="36.6" y="278">5V</text>
<text x="120.7" y="280.5">SHGND</text>
<text x="120.7" y="278">SHGND</text>
<text x="131.9" y="278">PGND</text>
<text x="135.7" y="280.5">5V</text>
<text x="242.6" y="278">UDP</text>
<text x="242.6" y="280.5">VDD5</text>
<text x="253" y="280.5">VDD18</text>
<text x="254.1" y="278">XOUT</text>
<text x="344" y="278.2" transform="rotate(-90 344 278.2)">1</text>
<text x="359.2" y="278.2" transform="rotate(-90 359.2 278.2)">1</text>
<text x="120.7" y="283">SHGND</text>
<text x="133.6" y="283">HPD</text>
<text x="242.6" y="283">VSS</text>
<text x="253" y="283">VDD33</text>
<text x="293.4" y="283">X1</text>
<text x="300.8" y="283">X2</text>
<text x="293.4" y="288.1">GNDGND</text>
</g>
<g font-size="2.3" fill="#f00">
<text x="10.7" y="78.1">USB_DN</text>
<text x="10.7" y="80.6">USB_DP</text>
<text x="26" y="118.7">USB_DN</text>
<text x="26" y="123.8">USB_DP</text>
<text x="20.9" y="156.8">USB_DN2</text>
<text x="20.9" y="159.3">USB_DP2</text>
<text x="20.9" y="172">USB_DN1</text>
<text x="20.9" y="174.6">USB_DP1</text>
<text x="23.4" y="192.4">USB_DN4</text>
<text x="23.4" y="194.9">USB_DP4</text>
<text x="23.4" y="207.6">USB_DN3</text>
<text x="23.4" y="210.1">USB_DP3</text>
<text x="56.4" y="233">HDMI_D2P</text>
<text x="56.4" y="238.1">HDMI_D2N</text>
<text x="155.5" y="235.5">HDMI_D2P</text>
<text x="56.4" y="240.6">HDMI_D1P</text>
<text x="56.4" y="245.7">HDMI_D1N</text>
<text x="155.5" y="240.6">HDMI_D2N</text>
<text x="155.5" y="243.2">HDMI_D1P</text>
<text x="56.4" y="248.2">HDMI_D0P</text>
<text x="155.5" y="248.2">HDMI_D1N</text>
<text x="155.5" y="250.8">HDMI_D0P</text>
<text x="56.4" y="253.3">HDMI_D0N</text>
<text x="56.4" y="255.9">HDMI_CLKP</text>
<text x="155.5" y="255.9">HDMI_D0N</text>
<text x="56.4" y="260.9">HDMI_CLKN</text>
<text x="155.5" y="258.4">HDMI_CLKP</text>
<text x="155.5" y="263.5">HDMI_CLKN</text>
<text x="221.5" y="263.5">USB_DN2</text>
<text x="272.3" y="263.5">USB_DP3</text>
<text x="56.4" y="268.8">HDMI-SCL</text>
<text x="56.4" y="266.2">HDMI-CEC</text>
<text x="155.5" y="266.2">HDMI-CEC</text>
<text x="221.5" y="266">USB_DP2</text>
<text x="221.5" y="268.6">USB_DN1</text>
<text x="272.3" y="268.6">USB_DP4</text>
<text x="272.3" y="266">USB_DN3</text>
<text x="56.4" y="271.3">HDMI-SDA</text>
<text x="155.5" y="271.3">HDMI-SCL</text>
<text x="155.5" y="273.9">HDMI-SDA</text>
<text x="221.5" y="271.1">USB_DP1</text>
<text x="221.5" y="273.6">USB_DN</text>
<text x="272.3" y="271.1">USB_DN4</text>
<text x="56.4" y="276.4">HDMI-5V</text>
<text x="56.4" y="278.9">HDMI-HPD</text>
<text x="155.5" y="278.9">HDMI-5V</text>
<text x="155.5" y="281.5">HDMI-HPD</text>
<text x="221.5" y="276.2">USB_DP</text>
</g>
<g font-size="1.8">
<text x="44" y="1.9">5</text>
<text x="127" y="1.9">4</text>
<text x="209.9" y="1.9">3</text>
<text x="292.9" y="1.9">2</text>
<text x="375.8" y="1.9">1</text>
<text x=".7" y="40.6">D</text>
<text x="418" y="40.6">D</text>
<text x=".7" y="113.6">C</text>
<text x="418" y="113.6">C</text>
<text x=".7" y="186.6">B</text>
<text x="418" y="186.6">B</text>
<text x=".7" y="259.5">A</text>
<text x="418" y="259.5">A</text>
<text x="44" y="296.3">5</text>
<text x="127" y="296.3">4</text>
<text x="209.9" y="296.3">3</text>
<text x="292.9" y="296.3">2</text>
<text x="375.8" y="296.3">1</text>
</g>
</svg>
